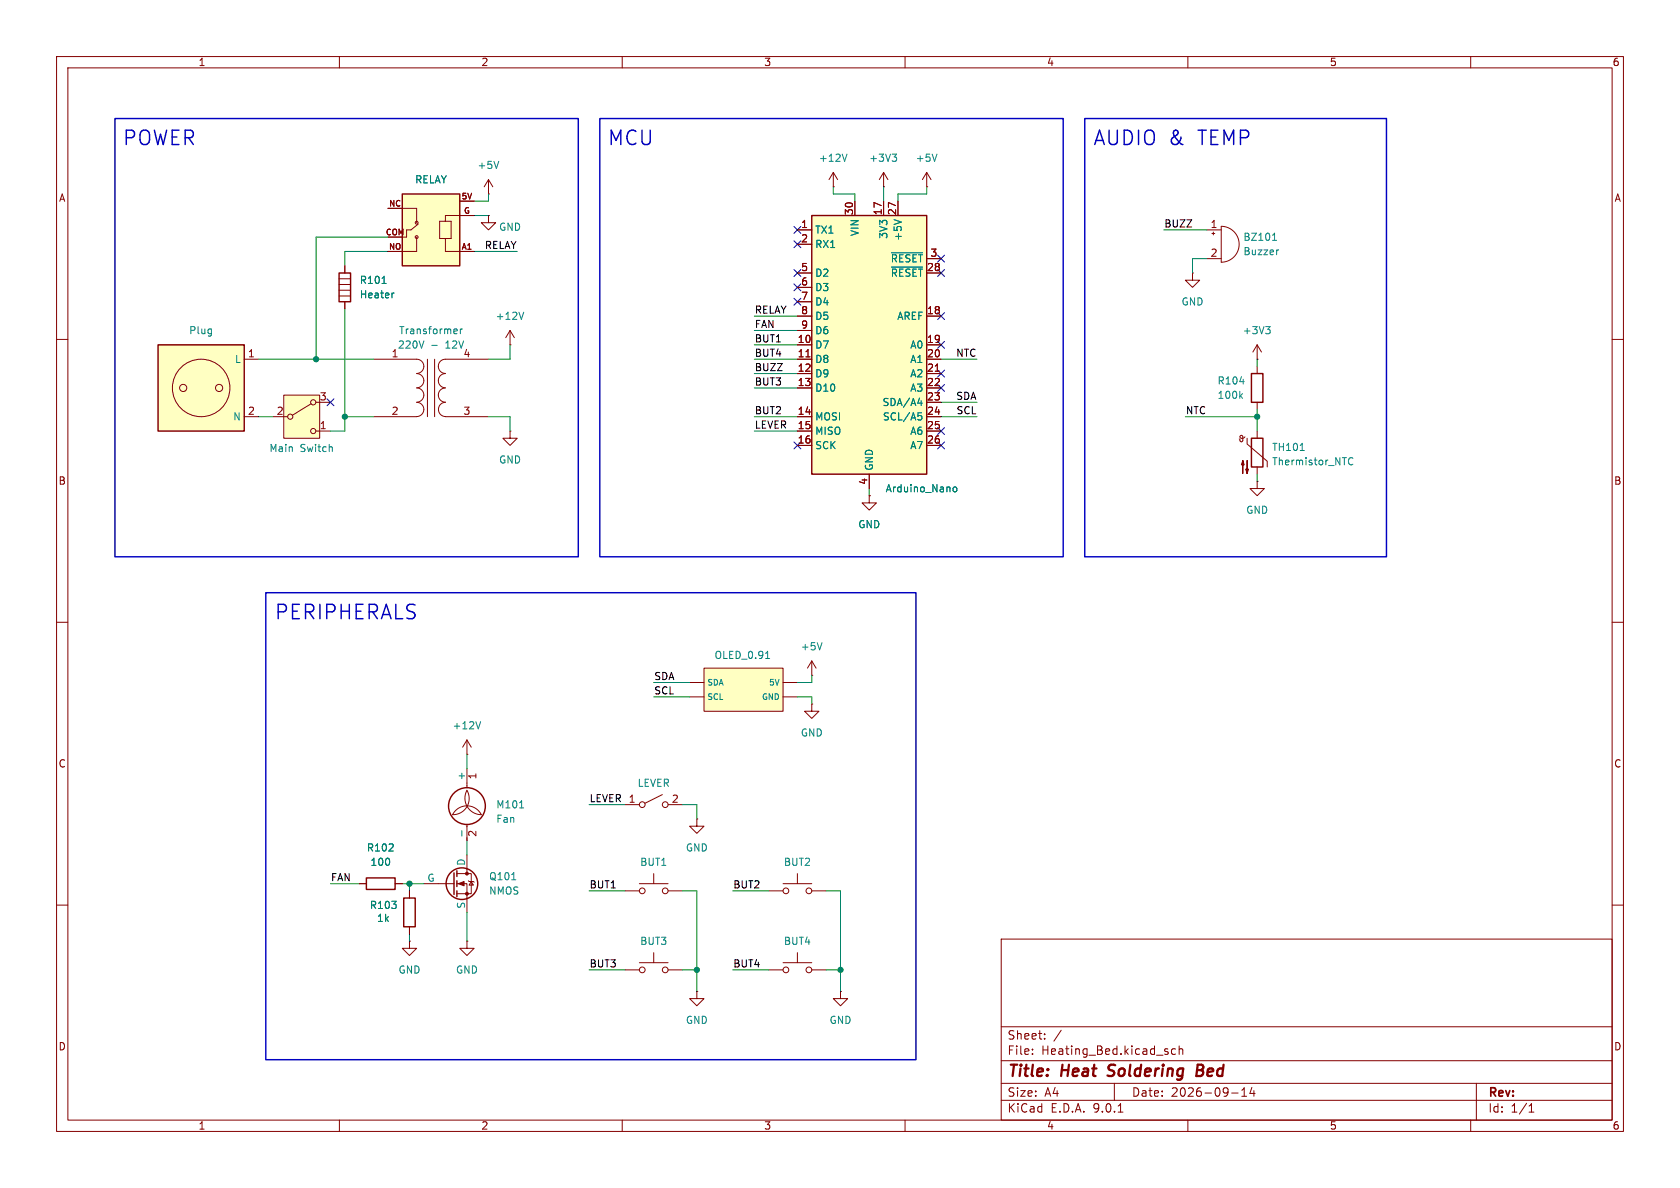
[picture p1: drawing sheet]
<svg xmlns="http://www.w3.org/2000/svg" width="297mm" height="210mm" viewBox="0 0 297 210" stroke-linecap="round" stroke-linejoin="round" font-family="sans-serif">
<path d="M0 0h297v210h-297z" fill="#fff" stroke="#fff" stroke-width=".18"/>
<g fill="none" stroke="#840000" stroke-width=".18">
<path d="M10 10h277v190h-277zM12 12h273v186h-273zM60 10v2M110 10v2M160 10v2M210 10v2M260 10v2M156.2 33h.1M156.2 30.5l-.8 1.3M156.2 30.5l.8 1.3M156.2 30.5v2.5M10 60h2"/>
<path d="M285 60h2M10 110h2M285 110h2M10 160h2M177 166h108v32h-108zM285 160h2M60 198v2M110 198v2M160 198v2M177 194.5h108M177 191.5h108M177 187.5h108"/>
<path d="M177 181.5h108M182.5 186.3v.1M182.5 185.5v.1M184.7 183.6v.1M184.7 182.8v.1M187.6 182.1l-1.3 2M197 191.5v3M197.7 196.6h.8M207.8 185.5l-.4-.1-.3 .3v.4l.1 .2h.6M208.5 185.5l.2-.1 .3 .1 .1 .9M208.5 184.9v1.5M210 198v2"/>
<path d="M217.7 193.2h1.2M219.5 193.8h.9M219.5 192.7l.5-.4v1.5M221.3 192.2l-.3 1.1h.9M221.7 192.8v1M260 198v2M261 191.5v6.5M270.3 196.6h.9M270.3 195.5l.4-.4v1.5"/>
</g>
<path d="M195.8 190.1l.3 .1M196.1 188.4l-.1 .2v.4M211.6 189.2h.7M212.3 189.2l.3 .1M212.4 188.2h-.7l-.2 2 1-.1M212.5 189.1l-.2 .1" fill="none" stroke="#840000" stroke-width=".4"/>
<path d="M157.7 27.2h.8l-.4 .5M158.3 27.7l.2 .3v.3l-.2 .2" fill="none" stroke="#008484" stroke-width=".18"/>
<path d="M71.1 34.3h10.2v12.7h-10.2z" fill="#ffffc2"/>
<g fill="none" stroke="#840000" stroke-width=".18">
<path d="M68.6 36.8h5.1v2.6M73.9 39.6l-1.3 1h-.7v1.3h-3.3M77.7 39.1h2.1v3.1h-2.1zM81.3 35.6h2.5M83.8 38.1h-5.1v1M73.7 41.9v2.6h-5.1M78.7 42.2v2.3h5.1"/>
<circle cx="73.7" cy="39.4" r=".25"/>
<circle cx="73.7" cy="41.9" r=".25"/>
</g>
<path d="M71.1 34.3h10.2v12.7h-10.2z" fill="none" stroke="#840000" stroke-width=".25"/>
<path d="M27.9 61h15.3v15.2h-15.3z" fill="#ffffc2"/>
<g fill="none" stroke="#840000" stroke-width=".18">
<path d="M86.4 38.1v1.3h1.2l-1.2 1.2-1.3-1.2h1.3M86.4 38.1h.1M147.3 33h.1M147.3 30.5l-.7 1.3M147.3 30.5l.8 1.3M147.3 30.5v2.5M59.9 49.3h2.1M59.9 50.3h2.1M59.9 51.3h2.1M59.9 52.3h2.1M61 47v1.3M61 53.3v1.3"/>
<path d="M43.2 63.5h2.5M43.2 73.7h2.5M222.2 64.8v1.2M222.2 71.1v1.3"/>
<circle cx="32.4" cy="68.6" r=".63"/>
<circle cx="35.6" cy="68.6" r="5.1"/>
<circle cx="38.7" cy="68.6" r=".63"/>
</g>
<path d="M59.9 48.3h2.1v5h-2.1zM27.9 61h15.3v15.2h-15.3zM221.2 66h2.1v5.1h-2.1z" fill="none" stroke="#840000" stroke-width=".25"/>
<path d="M149.7 27.2l-.4 1.3M67.5 50.1h.8M69.7 51.8l-.3 .1M219.2 67.5h.8M219.3 69.9l.4 .5M219.7 69.6l-.5 .5" fill="none" stroke="#008484" stroke-width=".18"/>
<path d="M143.5 38.1h20.3v45.7h-20.3z" fill="#ffffc2"/>
<g fill="none" stroke="#840000" stroke-width=".25">
<path d="M143.5 38.1h20.3v45.7h-20.3zM221.2 77.5h2.1v5.1h-2.1zM64.8 155.2h5v2h-5zM71.4 158.8h2v5h-2zM80.3 154.3v3.8M80.8 153.9v1M80.8 155.7v1M80.8 157.5v1"/>
<circle cx="81.7" cy="156.2" r="2.79"/>
<circle cx="82.5" cy="142.5" r="3.3"/>
</g>
<g fill="none" stroke="#840000" stroke-width=".18">
<path d="M86.4 34.3h.1M86.4 31.8l-.8 1.2M86.4 31.8l.7 1.2M86.4 31.8v2.5M151.1 35.6v2.5M156.2 35.6v2.5M158.7 35.6v2.5M141 40.6h2.5M141 43.2h2.5M141 48.3h2.5M141 50.8h2.5M141 53.3h2.5"/>
<path d="M141 55.9h2.5M141 58.4h2.5M163.8 48.3h2.6M163.8 55.9h2.6M163.8 45.7h2.6M210.8 48.3v1.2h1.3l-1.3 1.3-1.3-1.3h1.3M210.8 48.3h.1M141 61h2.5M141 63.5h2.5M141 66h2.5M141 68.6h2.5M141 73.7h2.5"/>
<path d="M141 76.2h2.5M141 78.7h2.5M142.5 63.1h.7M163.8 61h2.6M163.8 63.5h2.6M163.8 66h2.6M163.8 68.6h2.6M163.8 73.7h2.6M163.8 76.2h2.6M163.8 78.7h2.6M163.8 71.1h2.6M165.3 65.6h.8"/>
<path d="M220.1 77.2l-.3 .2-.3 .1-.2-.1-.1-.3 .3-.1 .2 .1v.8l-.2 .2-.2-.1-.2-.4M220.5 77.5v1l3.5 3v1.1M222.2 76.2v1.3M153.7 83.8v2.6M222.2 85.1v1.3h1.3l-1.3 1.2-1.2-1.2h1.2M222.2 85.1h.1M222.2 82.6v1.2M143.5 119.4h.1M143.5 116.8l-.8 1.3M143.5 116.8l.8 1.3M143.5 116.8v2.6M82.5 133.4h.1"/>
<path d="M82.5 130.8v2.6M82.5 135.9v3.3M82.5 130.8l-.7 1.3M82.5 130.8l.8 1.3M63.5 156.2h1.3M69.8 156.2h1.3M72.4 157.5v1.3M74.9 156.2h5.4M80 144a2.86 2.86 0 0 0 2.5-4.3 2.92 2.92 0 0 0 2.6 4.3 2.84 2.84 0 0 0-2.6-1.6 2.84 2.84 0 0 0-2.5 1.6M80.8 154.4h2.5v3.6h-2.5M80.8 156.2h1.7v5.1M82.5 145.7v2.9"/>
<path d="M82.5 151.1v3.3M82.8 155.7l.1 .1h.8l.1 .2M83.3 155.8l.4 .7h-.8zM110.5 157.5h2.5M113 156.2h5.1M115.6 154.4v1.8M118.1 157.5h2.5M135.9 157.5h2.5M138.4 156.2h5.1M141 154.4v1.8M143.5 157.5h2.5M72.4 166.4v1.2h1.3l-1.3 1.3-1.3-1.3h1.3"/>
<path d="M72.4 166.4h.1M72.4 163.8v1.3M82.5 166.4v1.2h1.3l-1.3 1.3-1.2-1.3h1.2M82.5 166.4h.1M110.5 171.5h2.5M113 170.2h5.1M115.6 168.4v1.8M118.1 171.5h2.5M123.2 175.3v1.2h1.3l-1.3 1.3-1.3-1.3h1.3M123.2 175.3h.1M148.6 175.3v1.2h1.3l-1.3 1.3-1.3-1.3h1.3M148.6 175.3h.1"/>
<circle cx="113.5" cy="157.5" r=".51"/>
<circle cx="117.6" cy="157.5" r=".51"/>
<circle cx="138.9" cy="157.5" r=".51"/>
<circle cx="143" cy="157.5" r=".51"/>
<circle cx="113.5" cy="171.5" r=".51"/>
<circle cx="117.6" cy="171.5" r=".51"/>
</g>
<g fill="none" stroke="#008484" stroke-width=".18">
<path d="M88.2 28.5l-.4 1.3M158.1 38.8l1.2 .5M157.6 44.7h5.5M157.6 47.2h5.5M162.3 71.3h.7M162.3 73h.6M162.4 73.5h.3l.3 .2-.1 .5h-.5M162.9 70.9v.8M229.9 79.6h.7M168.5 86.2l.2-.1 .4 .1 .1 .5-.2 .2h-.3l-.2-.1zM238.4 81.6l.2 .5 .3 .1 .3-.1M239.2 81l-.3-.1-.3 .1-.2 .5"/>
<path d="M145.3 113.6l-.4 1.3M85 127.6l-.5 1.2M81.6 146.8v1M90.5 155.5h.7M91.9 142.8h.7"/>
</g>
<g fill="#840000" stroke="#840000" stroke-width=".18">
<path d="M81 156.2l1-.4v.8z"/>
<path d="M219.7 81.4l.3 .8h-.5l.2-.8v2.3z"/>
<path d="M220.5 81.4v2.3l-.3-.8h.5l-.2 .8z"/>
<circle cx="82.5" cy="154.4" r=".25"/>
<circle cx="82.5" cy="158" r=".25"/>
</g>
<path d="M124.5 118.1h13.9v7.6h-13.9z" fill="#ffffc2"/>
<g fill="none" stroke="#840000" stroke-width=".18">
<path d="M90.2 58.4l-.8 1.3M90.2 58.4l.7 1.3M90.2 58.4v2.6M213.4 40.6h2.5M213.4 45.7h2.5M214.2 41.3h.6M214.5 41v.5M215.9 40a3.2 3.2 0 0 1 3.2 3.2 3.2 3.2 0 0 1-3.2 3.2zM66 63.5h7.7a1.26 1.26 0 0 1 1.2 1.3 1.26 1.26 0 0 1-1.2 1.2 1.27 1.27 0 0 1 1.2 1.3 1.27 1.27 0 0 1-1.2 1.3M66 73.7h7.7M73.7 68.6a1.26 1.26 0 0 1 1.2 1.2 1.26 1.26 0 0 1-1.2 1.3 1.27 1.27 0 0 1 1.2 1.3 1.27 1.27 0 0 1-1.2 1.2M75.6 63.5v10.2"/>
<path d="M76.8 63.5v10.2M78.7 68.6a1.25 1.25 0 0 0-1.2 1.2 1.25 1.25 0 0 0 1.2 1.3 1.27 1.27 0 0 0-1.2 1.3 1.27 1.27 0 0 0 1.3 1.2M78.7 73.7h7.7M86.4 63.5h-7.7a1.25 1.25 0 0 0-1.2 1.3 1.25 1.25 0 0 0 1.2 1.2 1.27 1.27 0 0 0-1.2 1.3 1.27 1.27 0 0 0 1.2 1.3M90.2 61h.1M90.2 76.2v1.3h1.2l-1.2 1.2-1.3-1.2h1.3M90.2 76.2h.1M222.2 63.5h.1M222.2 61l-.7 1.2M222.2 61l.8 1.2M222.2 61v2.5M153.7 87.6v1.3h1.2l-1.2 1.3-1.3-1.3h1.3"/>
<path d="M153.7 87.6h.1M124.5 118.1h13.9v7.6h-13.9zM121.9 120.7h2.6M121.9 123.2h2.6M138.4 120.7h2.6M138.4 123.2h2.6M143.5 124.5v1.2h1.3l-1.3 1.3-1.3-1.3h1.3M143.5 124.5h.1M110.5 142.2h2.5M117.1 140.5l-3.1 1.5M118.1 142.2h2.5M123.2 144.8v1.3h1.3l-1.3 1.2-1.3-1.2h1.3"/>
<path d="M123.2 144.8h.1M135.9 171.5h2.5M138.4 170.2h5.1M141 168.4v1.8M143.5 171.5h2.5"/>
<circle cx="113.5" cy="142.2" r=".51"/>
<circle cx="117.6" cy="142.2" r=".51"/>
<circle cx="138.9" cy="171.5" r=".51"/>
<circle cx="143" cy="171.5" r=".51"/>
</g>
<path d="M80.7 58.2l.1 .3-.6 .1M80.8 58.9l-.1 .1M81.4 58.2v.8M81.7 58.2l-.3 .2M92.6 55.2l-.4 1.3M223.8 57.7h.7l-.4 .5M224.3 58.2l.2 .3v.3l-.2 .2M225 42.5h.7M225.1 41.5l.2-.3v1.3M226.1 44.2h-.3M76.3 61.1h1M135.3 116.4h.8" fill="none" stroke="#008484" stroke-width=".18"/>
<path d="M50.2 69.9h6.3v7.6h-6.3z" fill="#ffffc2"/>
<g fill="none" stroke="#840000" stroke-width=".18">
<path d="M68.6 36.8h2.5M81.3 38.1h2.5M81.3 35.6h2.5M151.1 35.6v2.5M156.2 35.6v2.5M158.7 35.6v2.5M163.8 33h.1M163.8 30.5l-.7 1.3M163.8 30.5l.8 1.3M163.8 30.5v2.5M61 47v1.3M61 53.3v1.3"/>
<path d="M68.6 44.5h2.5M68.6 41.9h2.5M81.3 44.5h2.5M141 40.6h2.5M141 43.2h2.5M141 48.3h2.5M141 50.8h2.5M141 53.3h2.5M141 55.9h2.5M141 58.4h2.5M163.8 48.3h2.6M163.8 55.9h2.6"/>
<path d="M163.8 45.7h2.6M48.3 73.7h2.5M50.2 69.9h6.3v7.6h-6.3zM55 71.4l-3.3 2M55.9 71.1h2.5M55.9 76.2h2.5M141 73.7h2.5M141 76.2h2.5M141 61h2.5M141 63.5h2.5M141 66h2.5M141 68.6h2.5"/>
<path d="M141 78.7h2.5M142.5 63.1h.7M163.8 73.7h2.6M163.8 71.1h2.6M163.8 76.2h2.6M163.8 61h2.6M163.8 63.5h2.6M163.8 66h2.6M163.8 68.6h2.6M163.8 78.7h2.6M165.3 65.6h.8M153.7 87.6h.1"/>
<path d="M153.7 83.8v2.6M63.5 156.2h1.3M69.8 156.2h1.3M72.4 157.5v1.3M72.4 163.8v1.3"/>
<circle cx="51.3" cy="73.7" r=".46"/>
<circle cx="55.4" cy="71.1" r=".46"/>
<circle cx="55.4" cy="76.2" r=".46"/>
</g>
<path d="M158.1 38.8l1.2 .5M165.6 27.2l-.4 1.3M67.5 50.1h.8M69.7 51.8l-.3 .1M157.6 44.7h5.5M157.6 47.2h5.5M162.3 71.3h.7M162.3 73h.6M162.4 73.5h.3l.3 .2-.1 .5h-.5M162.9 70.9v.8M168.5 86.2l.2-.1 .4 .1 .1 .5-.2 .2h-.3l-.2-.1z" fill="none" stroke="#008484" stroke-width=".18"/>
<g fill="none" stroke="#008400" stroke-width=".18">
<path d="M83.8 38.1h2.6M86.4 34.3v1.3h-2.6M147.3 33v1.3h3.8v1.3M156.2 33v2.6M163.8 33v1.3h-5.1v1.3M61 54.6v21.6h-2.6M68.6 44.5h-7.6v2.5M68.6 41.9h-12.7v21.6M83.8 44.5h7.6M133.3 55.9h7.7M133.3 58.4h7.7M205.7 40.6h7.7"/>
<path d="M213.4 45.7h-2.6v2.6M45.7 73.7h2.6M45.7 63.5h20.3M61 73.7h5M86.4 73.7h3.8v2.5M90.2 61v2.5h-3.8M133.3 73.7h7.7M133.3 76.2h7.7M133.3 61h7.7M133.3 63.5h7.7M133.3 66h7.7M133.3 68.6h7.7"/>
<path d="M166.4 73.7h6.3M166.4 63.5h6.3M166.4 71.1h6.3M209.5 73.7h12.7M222.2 63.5v1.3M222.2 72.4v3.8M153.7 86.4v1.2M222.2 83.8v1.3M143.5 119.4v1.3h-2.5M82.5 133.4v2.5M115.6 120.7h6.3M115.6 123.2h6.3"/>
<path d="M141 123.2h2.5v1.3M58.4 156.2h5.1M71.1 156.2h3.8M72.4 156.2v1.3M82.5 148.6v2.5M104.1 157.5h6.4M104.1 142.2h6.4M120.6 157.5h2.6v17.8M120.6 142.2h2.6v2.6M129.5 157.5h6.4M146 157.5h2.6v17.8M72.4 165.1v1.3"/>
<path d="M82.5 161.3v5.1M104.1 171.5h6.4M120.6 171.5h2.6M129.5 171.5h6.4M146 171.5h2.6"/>
</g>
<g fill="none" stroke="#000084" stroke-width=".18">
<path d="M140.4 52.7l1.2 1.2M140.4 40l1.2 1.2M140.4 42.6l1.2 1.2M140.4 50.2l1.2 1.2M140.4 47.7l1.2 1.2M141.6 52.7l-1.2 1.2M141.6 40l-1.2 1.2M141.6 42.6l-1.2 1.2M141.6 50.2l-1.2 1.2M141.6 47.7l-1.2 1.2M165.8 55.3l1.2 1.2M165.8 47.7l1.2 1.2"/>
<path d="M165.8 45.1l1.2 1.2M167 55.3l-1.2 1.2M167 47.7l-1.2 1.2M167 45.1l-1.2 1.2M57.8 70.5l1.2 1.2M59 70.5l-1.2 1.2M140.4 78.1l1.2 1.2M141.6 78.1l-1.2 1.2M165.8 68l1.2 1.2M165.8 75.6l1.2 1.2M165.8 78.1l1.2 1.2M165.8 65.4l1.2 1.2"/>
<path d="M165.8 60.4l1.2 1.2M167 68l-1.2 1.2M167 75.6l-1.2 1.2M167 78.1l-1.2 1.2M167 65.4l-1.2 1.2M167 60.4l-1.2 1.2"/>
</g>
<path d="M20.3 21h81.9v77.4h-81.9zM106 21h82v77.4h-82zM191.8 21h53.3v77.4h-53.3zM47 104.8h114.9v82.5h-114.9z" fill="none" stroke="#0000c2" stroke-width=".25"/>
<g fill="#008400" stroke="#008400" stroke-width=".18">
<circle cx="148.6" cy="171.5" r=".46"/>
<circle cx="222.2" cy="73.7" r=".46"/>
<circle cx="55.9" cy="63.5" r=".46"/>
<circle cx="61" cy="73.7" r=".46"/>
<circle cx="72.4" cy="156.2" r=".46"/>
<circle cx="123.2" cy="171.5" r=".46"/>
</g>
<g font-size="3.5" fill="#0000c2">
<text x="21.6" y="26">POWER</text>
<text x="107.3" y="26">MCU</text>
<text x="193.2" y="26">AUDIO &amp;</text>
<text x="211.9" y="26">TEMP</text>
<text x="48.4" y="109.9">PERIPHERALS</text>
</g>
<g font-size="2.8" fill="#840000">
<text x="178" y="190.9">Title:</text>
<text x="187.7" y="190.9">Heat</text>
<text x="196.7" y="190.9">Soldering</text>
<text x="213.2" y="190.9">Bed</text>
</g>
<g font-size="2.1" fill="#840000">
<text x="178" y="184">Sheet:</text>
<text x="178" y="186.7">File:</text>
<text x="184.1" y="186.7">Heating_Bed.kicad_sch</text>
<text x="178" y="196.9">KiCad</text>
<text x="178" y="194.1">Size:</text>
<text x="184.7" y="194.1">A4</text>
<text x="185.7" y="196.9">E.D.A.</text>
<text x="193.3" y="196.9">9.0.1</text>
<text x="200" y="194.1">Date:</text>
<text x="207" y="194.1">2026-09-14</text>
<text x="263" y="194.3">Rev:</text>
<text x="263" y="196.9">Id:</text>
<text x="267.1" y="196.9">1/1</text>
</g>
<g font-size="1.8" fill="#840000">
<text x="35" y="11.9">1</text>
<text x="85" y="11.9">2</text>
<text x="135" y="11.9">3</text>
<text x="185" y="11.9">4</text>
<text x="235" y="11.9">5</text>
<text x="285" y="11.9">6</text>
<text x="10.3" y="35.9">A</text>
<text x="285.3" y="35.9">A</text>
<text x="141.5" y="40.4">1</text>
<text x="150.9" y="38.1" transform="rotate(-90 150.9 38.1)">30</text>
<text x="156" y="38.1" transform="rotate(-90 156 38.1)">17</text>
<text x="158.5" y="38.1" transform="rotate(-90 158.5 38.1)">27</text>
<text x="213.9" y="40.4">1</text>
<text x="141.5" y="42.9">2</text>
<text x="164.4" y="45.5">3</text>
<text x="213.9" y="45.5">2</text>
<text x="141.5" y="48">5</text>
<text x="141.5" y="50.5">6</text>
<text x="141.5" y="53.1">7</text>
<text x="163.8" y="48">28</text>
<text x="141.5" y="55.6">8</text>
<text x="141.5" y="58.2">9</text>
<text x="163.8" y="55.6">18</text>
<text x="43.7" y="63.2">1</text>
<text x="69.1" y="63.2">1</text>
<text x="81.8" y="63.2">4</text>
<text x="140.9" y="60.7">10</text>
<text x="140.9" y="63.2">11</text>
<text x="140.9" y="65.8">12</text>
<text x="163.8" y="60.7">19</text>
<text x="163.8" y="63.2">20</text>
<text x="163.8" y="65.8">21</text>
<text x="56.4" y="70.9">3</text>
<text x="140.9" y="68.3">13</text>
<text x="163.8" y="68.3">22</text>
<text x="163.8" y="70.9">23</text>
<text x="43.7" y="73.4">2</text>
<text x="48.8" y="73.4">2</text>
<text x="56.4" y="75.9">1</text>
<text x="69.1" y="73.4">2</text>
<text x="81.8" y="73.4">3</text>
<text x="140.9" y="73.4">14</text>
<text x="140.9" y="75.9">15</text>
<text x="163.8" y="73.4">24</text>
<text x="163.8" y="75.9">25</text>
<text x="140.9" y="78.5">16</text>
<text x="163.8" y="78.5">26</text>
<text x="10.3" y="85.9">B</text>
<text x="153.4" y="85.8" transform="rotate(-90 153.4 85.8)">4</text>
<text x="285.3" y="85.9">B</text>
<text x="10.3" y="135.9">C</text>
<text x="84.5" y="137.9" transform="rotate(-90 84.5 137.9)">1</text>
<text x="285.3" y="135.9">C</text>
<text x="118.7" y="142">2</text>
<text x="84.5" y="148" transform="rotate(-90 84.5 148)">2</text>
<text x="10.3" y="185.9">D</text>
<text x="285.3" y="185.9">D</text>
<text x="35" y="199.9">1</text>
<text x="85" y="199.9">2</text>
<text x="135" y="199.9">3</text>
<text x="185" y="199.9">4</text>
<text x="235" y="199.9">5</text>
<text x="285" y="199.9">6</text>
</g>
<g font-size="1.8" fill="#008484">
<text x="144.7" y="28.8">+12V</text>
<text x="153.6" y="28.8">+3V3</text>
<text x="161.8" y="28.8">+5V</text>
<text x="73.3" y="32.6">RELAY</text>
<text x="84.3" y="30.1">+5V</text>
<text x="88.1" y="41">GND</text>
<text x="144" y="41.5">TX1</text>
<text x="152" y="41.8" transform="rotate(-90 152 41.8)">VIN</text>
<text x="144" y="44">RX1</text>
<text x="157.1" y="42.3" transform="rotate(-90 157.1 42.3)">3V3</text>
<text x="157.4" y="46.6">~{RESET}</text>
<text x="159.6" y="42.7" transform="rotate(-90 159.6 42.7)">+5V</text>
<text x="219.7" y="42.8">BZ101</text>
<text x="219.7" y="45.3">Buzzer</text>
<text x="63.5" y="50.4">R101</text>
<text x="63.5" y="52.9">Heater</text>
<text x="144" y="49.1">D2</text>
<text x="144" y="51.7">D3</text>
<text x="157.4" y="49.1">~{RESET}</text>
<text x="33.3" y="59.3">Plug</text>
<text x="70.5" y="59.3">Transformer</text>
<text x="87.5" y="56.7">+12V</text>
<text x="144" y="54.2">D4</text>
<text x="144" y="56.7">D5</text>
<text x="144" y="59.3">D6</text>
<text x="158.5" y="56.7">AREF</text>
<text x="208.8" y="54.2">GND</text>
<text x="219.6" y="59.3">+3V3</text>
<text x="41.4" y="64.4">L</text>
<text x="70.2" y="61.8">220V</text>
<text x="78.9" y="61.8">12V</text>
<text x="144" y="61.8">D7</text>
<text x="144" y="64.4">D8</text>
<text x="160.8" y="61.8">A0</text>
<text x="160.8" y="64.4">A1</text>
<text x="144" y="66.9">D9</text>
<text x="144" y="69.4">D10</text>
<text x="155.9" y="72">SDA/A4</text>
<text x="160.8" y="66.9">A2</text>
<text x="160.8" y="69.4">A3</text>
<text x="215.1" y="68.2">R104</text>
<text x="215.1" y="70.7">100k</text>
<text x="41.1" y="74.5">N</text>
<text x="144" y="74.5">MOSI</text>
<text x="144" y="77.1">MISO</text>
<text x="156" y="74.5">SCL/A5</text>
<text x="160.8" y="77.1">A6</text>
<text x="47.5" y="80.1">Main</text>
<text x="53" y="80.1">Switch</text>
<text x="88.1" y="82.1">GND</text>
<text x="144" y="79.6">SCK</text>
<text x="154.5" y="83.3" transform="rotate(-90 154.5 83.3)">GND</text>
<text x="160.8" y="79.6">A7</text>
<text x="224.8" y="79.9">TH101</text>
<text x="224.8" y="82.5">Thermistor_NTC</text>
<text x="156.5" y="87.2">Arduino_Nano</text>
<text x="151.6" y="93.6">GND</text>
<text x="220.2" y="91">GND</text>
<text x="126.2" y="116.7">OLED_0.91</text>
<text x="141.5" y="115.2">+5V</text>
<text x="79.9" y="129.1">+12V</text>
<text x="141.5" y="130.4">GND</text>
<text x="82.3" y="138" transform="rotate(-90 82.3 138)">+</text>
<text x="87.6" y="143.1">M101</text>
<text x="112.6" y="139.3">LEVER</text>
<text x="87.6" y="145.6">Fan</text>
<text x="64.8" y="150.7">R102</text>
<text x="65.4" y="153.3">100</text>
<text x="75.5" y="156">G</text>
<text x="82.3" y="153.1" transform="rotate(-90 82.3 153.1)">D</text>
<text x="86.4" y="155.8">Q101</text>
<text x="113.1" y="153.3">BUT1</text>
<text x="121.2" y="150.7">GND</text>
<text x="138.5" y="153.3">BUT2</text>
<text x="65.3" y="160.9">R103</text>
<text x="82.3" y="160.7" transform="rotate(-90 82.3 160.7)">S</text>
<text x="86.4" y="158.3">NMOS</text>
<text x="66.6" y="163.2">1k</text>
<text x="113.1" y="167.2">BUT3</text>
<text x="138.5" y="167.2">BUT4</text>
<text x="70.4" y="172.3">GND</text>
<text x="80.5" y="172.3">GND</text>
<text x="121.2" y="181.2">GND</text>
<text x="146.6" y="181.2">GND</text>
</g>
<g font-size="1.8">
<text x="205.7" y="40.3">BUZZ</text>
<text x="85.6" y="44.1">RELAY</text>
<text x="133.3" y="58.1">FAN</text>
<text x="133.3" y="55.5">RELAY</text>
<text x="133.3" y="60.6">BUT1</text>
<text x="133.3" y="65.7">BUZZ</text>
<text x="133.3" y="63.2">BUT4</text>
<text x="168.9" y="63.2">NTC</text>
<text x="133.3" y="68.2">BUT3</text>
<text x="168.9" y="70.8">SDA</text>
<text x="133.3" y="73.3">BUT2</text>
<text x="133.3" y="75.9">LEVER</text>
<text x="169" y="73.3">SCL</text>
<text x="209.5" y="73.3">NTC</text>
<text x="115.6" y="122.8">SCL</text>
<text x="115.6" y="120.3">SDA</text>
<text x="104.1" y="141.9">LEVER 1</text>
<text x="58.4" y="155.9">FAN</text>
<text x="104.1" y="157.1">BUT1</text>
<text x="129.5" y="157.1">BUT2</text>
<text x="104.1" y="171.1">BUT3</text>
<text x="129.5" y="171.1">BUT4</text>
</g>
<g font-size="1.4" fill="#840000">
<text x="81.5" y="35.3">5V</text>
<text x="68.1" y="41.7">COM</text>
<text x="68.7" y="36.6">NC</text>
<text x="81.9" y="37.8">G</text>
<text x="68.7" y="44.2">NO</text>
<text x="81.5" y="44.2">A1</text>
</g>
<g font-size="1.4" fill="#008484">
<text x="125" y="121.4">SDA</text>
<text x="125" y="123.9">SCL</text>
<text x="134.6" y="123.9">GND</text>
<text x="135.8" y="121.4">5V</text>
</g>
</svg>
